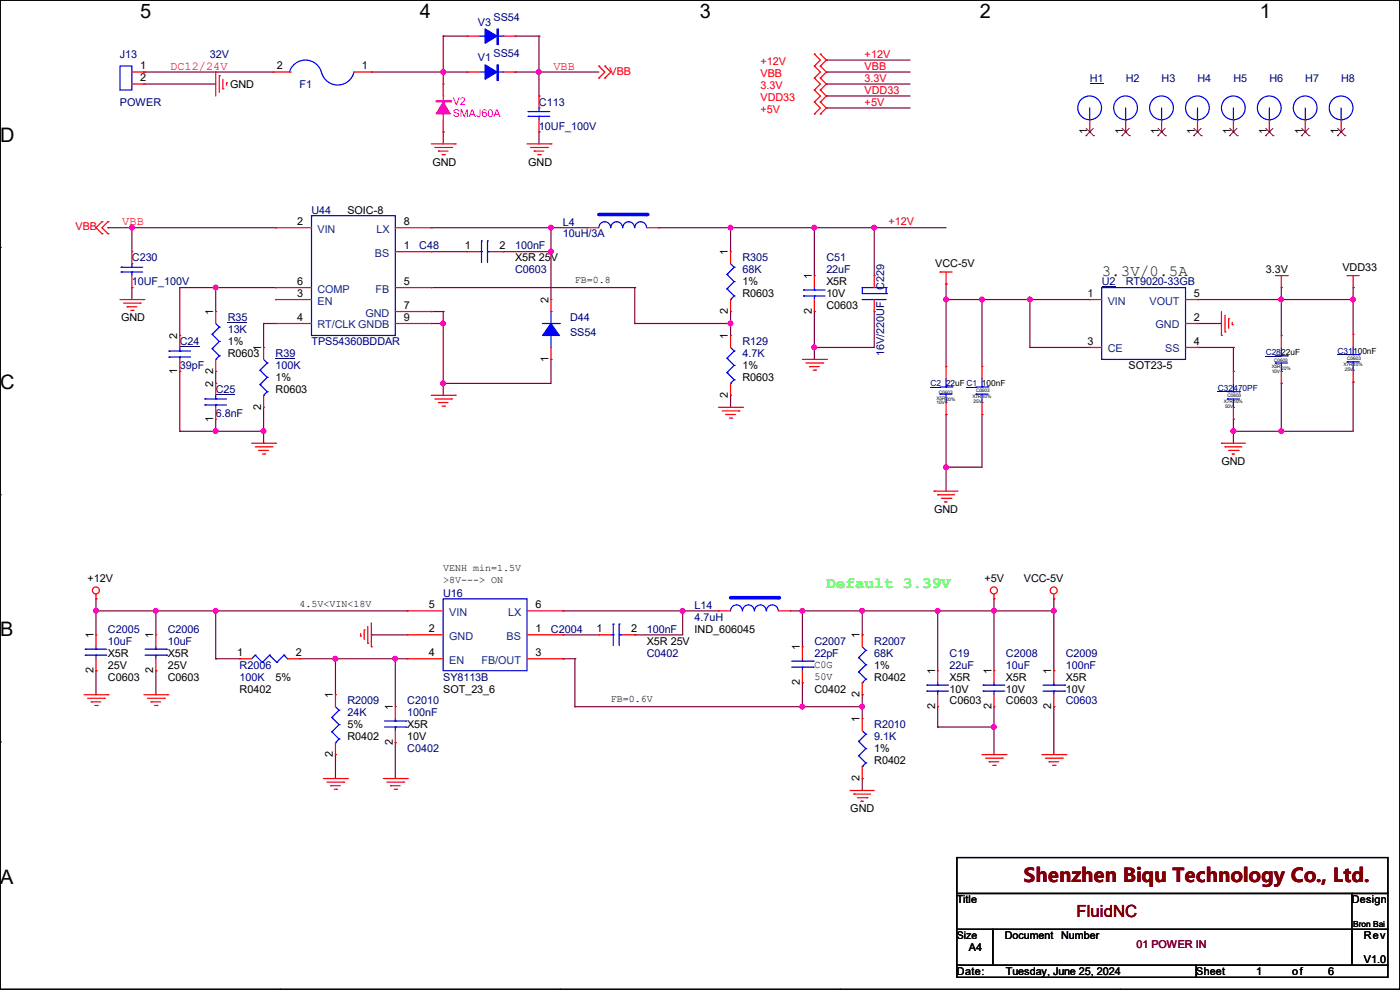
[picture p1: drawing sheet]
<svg xmlns="http://www.w3.org/2000/svg" width="297mm" height="210mm" viewBox="0 0 297 210" stroke-linecap="round" stroke-linejoin="round" font-family="sans-serif">
<g fill="none" stroke="#000" stroke-width=".25">
<path d="M0 0h297v209.8h-297zM59.4 0h.1M118.8 0h.1M178.2 0h.1M237.6 0h.1M0 52.5h.1M297 52.5h.1M0 104.9h.1M297 104.9h.1M0 157.4h.1M297 157.4h.1M59.4 209.8h.1"/>
<path d="M118.8 209.8h.1M178.2 209.8h.1M237.6 209.8h.1"/>
</g>
<path d="M0 104.9h.1" fill="none" stroke="#000" stroke-width=".21"/>
<path d="M94 15.3h.1M94 15.3v2.5M94 15.3h5.1" fill="none" stroke="#800040" stroke-width=".25"/>
<circle cx="94" cy="15.3" r=".49" fill="#f0f"/>
<circle cx="94" cy="15.3" r=".49" fill="none" stroke="#f0f" stroke-width=".25"/>
<path d="M30.5 15.3h.1M30.5 17.8h.1M30.5 15.3h27.5M30.5 17.8h15.3M109.3 15.3h.1M109.3 15.3h17.7M114.3 15.3h.1M114.3 15.3v5.1M114.3 20.4h.1M114.3 28h.1M114.3 28v2.5" fill="none" stroke="#800040" stroke-width=".25"/>
<circle cx="114.3" cy="15.3" r=".49" fill="#f0f"/>
<circle cx="114.3" cy="15.3" r=".49" fill="none" stroke="#f0f" stroke-width=".25"/>
<g fill="none" stroke="#800040" stroke-width=".25">
<path d="M78.8 15.3h.1M78.8 15.3h15.2M94 28h.1M94 28v2.5M200.7 63.5h.1M200.7 63.5h17.8M208.3 63.5h.1M218.5 73.7h.1M218.5 73.7h12.7M254 68.6h.1M254 68.6h5.1M287.1 61h.1"/>
<path d="M287.1 61v2.5M271.8 81.3h.1M271.8 81.3v10.2M287.1 81.1h.1M287.1 81.1v10.4"/>
</g>
<circle cx="200.7" cy="63.5" r=".49" fill="#f0f"/>
<circle cx="200.7" cy="63.5" r=".49" fill="none" stroke="#f0f" stroke-width=".25"/>
<path d="M200.7 60.2h.1M200.7 60.2v3.3M208.3 63.5h.1M208.3 63.5v14.3M200.7 99.1h.1M200.7 87.9h.1M200.7 87.9v11.2M208.3 87.9h.1M208.3 87.9v11.2h-7.6" fill="none" stroke="#800040" stroke-width=".25"/>
<circle cx="208.3" cy="63.5" r=".49" fill="#f0f"/>
<circle cx="208.3" cy="63.5" r=".49" fill="none" stroke="#f0f" stroke-width=".25"/>
<path d="M200.7 63.5h.1M200.7 63.5v14.3M254 63.5h.1M254 63.5h17.8" fill="none" stroke="#800040" stroke-width=".25"/>
<circle cx="271.8" cy="63.5" r=".49" fill="#f0f"/>
<circle cx="271.8" cy="63.5" r=".49" fill="none" stroke="#f0f" stroke-width=".25"/>
<path d="M254 73.7h.1M254 73.7h7.7M261.7 73.7h.1M261.7 73.7v5.1M200.7 99.1h.1M200.7 99.1v5.1" fill="none" stroke="#800040" stroke-width=".25"/>
<circle cx="200.7" cy="99.1" r=".49" fill="#f0f"/>
<circle cx="200.7" cy="99.1" r=".49" fill="none" stroke="#f0f" stroke-width=".25"/>
<path d="M261.7 88.9h.1M261.7 91.5h.1M261.7 88.9v5.1M261.7 91.5h10.1" fill="none" stroke="#800040" stroke-width=".25"/>
<circle cx="261.6" cy="91.5" r=".49" fill="#f0f"/>
<circle cx="261.6" cy="91.5" r=".49" fill="none" stroke="#f0f" stroke-width=".25"/>
<path d="M271.8 91.5h.1M271.8 91.5h15.3" fill="none" stroke="#800040" stroke-width=".25"/>
<circle cx="271.8" cy="91.5" r=".49" fill="#f0f"/>
<circle cx="271.8" cy="91.5" r=".49" fill="none" stroke="#f0f" stroke-width=".25"/>
<path d="M271.8 63.5h.1M271.8 63.5v7.7M287.1 63.5h.1M287.1 63.5v7.4" fill="none" stroke="#800040" stroke-width=".25"/>
<circle cx="287" cy="63.5" r=".49" fill="#f0f"/>
<circle cx="287" cy="63.5" r=".49" fill="none" stroke="#f0f" stroke-width=".25"/>
<path d="M218.5 63.5h.1M218.5 63.5v10.2M218.5 63.5h12.7" fill="none" stroke="#800040" stroke-width=".25"/>
<circle cx="218.5" cy="63.5" r=".49" fill="#f0f"/>
<circle cx="218.5" cy="63.5" r=".49" fill="none" stroke="#f0f" stroke-width=".25"/>
<g fill="none" stroke="#800040" stroke-width=".25">
<path d="M175.3 12.7h.1M175.3 15.3h.1M175.3 17.8h.1M175.3 12.7h17.8M175.3 15.3h17.8M175.3 17.8h17.8M175.3 20.4h.1M175.3 22.9h.1M175.3 20.4h17.8M175.3 22.9h17.8M91.5 48.3h.1M91.5 48.3h25.4"/>
<path d="M139.7 48.3h.1M139.7 48.3h45.8M155 48.3h.1M155 48.3v5.1M172.8 48.3h.1M271.8 61h.1M271.8 63.5h.1M271.8 61v2.5M271.8 63.5h15.3"/>
</g>
<circle cx="155" cy="48.3" r=".49" fill="#f0f"/>
<circle cx="155" cy="48.3" r=".49" fill="none" stroke="#f0f" stroke-width=".25"/>
<path d="M116.9 48.3h.1M116.9 48.3v5.1" fill="none" stroke="#800040" stroke-width=".25"/>
<circle cx="116.9" cy="53.4" r=".49" fill="#f0f"/>
<circle cx="116.9" cy="53.4" r=".49" fill="none" stroke="#f0f" stroke-width=".25"/>
<circle cx="116.9" cy="48.3" r=".49" fill="#f0f"/>
<circle cx="116.9" cy="48.3" r=".49" fill="none" stroke="#f0f" stroke-width=".25"/>
<path d="M116.9 48.3h.1M116.9 48.3h7.6M172.8 48.3h.1M172.8 48.3v10.2" fill="none" stroke="#800040" stroke-width=".25"/>
<circle cx="172.7" cy="48.3" r=".49" fill="#f0f"/>
<circle cx="172.7" cy="48.3" r=".49" fill="none" stroke="#f0f" stroke-width=".25"/>
<g fill="none" stroke="#800040" stroke-width=".25">
<path d="M91.5 53.4h.1M91.5 53.4h7.6M106.7 53.4h.1M106.7 53.4h10.2M91.5 61h.1M91.5 61h43.2M134.7 61h.1M134.7 68.6h.1M134.7 61v7.6M134.7 68.6h20.3M155 66.1h.1M155 68.6h.1"/>
<path d="M155 66.1v5.1M172.8 66.1h.1M172.8 66.1v7.6"/>
</g>
<circle cx="155" cy="68.6" r=".49" fill="#f0f"/>
<circle cx="155" cy="68.6" r=".49" fill="none" stroke="#f0f" stroke-width=".25"/>
<path d="M91.5 68.6h.1M91.5 68.6h2.5M94 68.6h.1M94 68.6v12.7M155 83.9h.1M155 83.9v2.5" fill="none" stroke="#800040" stroke-width=".25"/>
<circle cx="94" cy="68.6" r=".49" fill="#f0f"/>
<circle cx="94" cy="68.6" r=".49" fill="none" stroke="#f0f" stroke-width=".25"/>
<path d="M116.9 53.4h.1M116.9 53.4v10.1M91.5 66.1h.1M91.5 66.1h2.5M94 66.1h.1M94 66.1v2.5M94 81.3h.1M94 81.3v2.6M94 81.3h22.9" fill="none" stroke="#800040" stroke-width=".25"/>
<circle cx="94" cy="81.3" r=".49" fill="#f0f"/>
<circle cx="94" cy="81.3" r=".49" fill="none" stroke="#f0f" stroke-width=".25"/>
<path d="M185.5 48.3h.1M185.5 48.3v10.2M116.9 76.2h.1M116.9 76.2v5.1" fill="none" stroke="#800040" stroke-width=".25"/>
<circle cx="185.4" cy="48.3" r=".49" fill="#f0f"/>
<circle cx="185.4" cy="48.3" r=".49" fill="none" stroke="#f0f" stroke-width=".25"/>
<path d="M185.5 48.3h.1M185.5 48.3h15.2M172.8 73.7h.1M185.5 66.1h.1M185.5 66.1v7.6h-12.7" fill="none" stroke="#800040" stroke-width=".25"/>
<circle cx="172.7" cy="73.7" r=".49" fill="#f0f"/>
<circle cx="172.7" cy="73.7" r=".49" fill="none" stroke="#f0f" stroke-width=".25"/>
<path d="M22.9 48.3h.1M22.9 48.3h5.1M28 48.3h.1M28 48.3v5.1M172.8 73.7h.1M172.8 73.7v2.5" fill="none" stroke="#800040" stroke-width=".25"/>
<circle cx="28" cy="48.3" r=".49" fill="#f0f"/>
<circle cx="28" cy="48.3" r=".49" fill="none" stroke="#f0f" stroke-width=".25"/>
<path d="M28 48.3h30.5M58.5 48.3h.1M28 61h.1M28 61v2.5M198.9 154.2h.1M198.9 149.9v4.3M198.9 154.2h12M210.9 154.2h.1M210.9 154.2v5.9M210.9 160.1h.1" fill="none" stroke="#800040" stroke-width=".25"/>
<circle cx="210.8" cy="154.2" r=".49" fill="#f0f"/>
<circle cx="210.8" cy="154.2" r=".49" fill="none" stroke="#f0f" stroke-width=".25"/>
<path d="M198.9 129.6h.1M198.9 129.6v12.7" fill="none" stroke="#800040" stroke-width=".25"/>
<circle cx="198.9" cy="129.6" r=".49" fill="#f0f"/>
<circle cx="198.9" cy="129.6" r=".49" fill="none" stroke="#f0f" stroke-width=".25"/>
<g fill="none" stroke="#800040" stroke-width=".25">
<path d="M20.4 127h.1M20.4 127v2.6M33.1 129.6h.1M33.1 129.6h12.7M78.8 134.7h.1M78.8 134.7h7.6M83.9 139.7h.1M83.9 139.7v10.2M83.9 139.7h2.5M198.9 129.6h12M210.9 129.6h.1M20.4 142.3h.1"/>
<path d="M20.4 142.3v5.1M33.1 142.3h.1M33.1 142.3v5.1M83.9 157.5h.1M83.9 157.5v7.6"/>
</g>
<circle cx="33" cy="129.6" r=".49" fill="#f0f"/>
<circle cx="33" cy="129.6" r=".49" fill="none" stroke="#f0f" stroke-width=".25"/>
<path d="M20.4 129.6h.1M20.4 129.6h12.7M20.4 129.6v5.1M33.1 129.6h.1M33.1 129.6v5.1" fill="none" stroke="#800040" stroke-width=".25"/>
<circle cx="20.3" cy="129.6" r=".49" fill="#f0f"/>
<circle cx="20.3" cy="129.6" r=".49" fill="none" stroke="#f0f" stroke-width=".25"/>
<path d="M45.8 139.7h.1M45.8 139.7h5M63.5 139.7h20.4M71.2 139.7h.1M71.2 139.7v7.7M71.2 160.1h.1M71.2 160.1v5" fill="none" stroke="#800040" stroke-width=".25"/>
<circle cx="83.8" cy="139.7" r=".49" fill="#f0f"/>
<circle cx="83.8" cy="139.7" r=".49" fill="none" stroke="#f0f" stroke-width=".25"/>
<circle cx="71.1" cy="139.7" r=".49" fill="#f0f"/>
<circle cx="71.1" cy="139.7" r=".49" fill="none" stroke="#f0f" stroke-width=".25"/>
<path d="M45.8 129.6h.1M45.8 129.6v10.1M45.8 129.6h40.6" fill="none" stroke="#800040" stroke-width=".25"/>
<circle cx="45.7" cy="129.6" r=".49" fill="#f0f"/>
<circle cx="45.7" cy="129.6" r=".49" fill="none" stroke="#f0f" stroke-width=".25"/>
<g fill="none" stroke="#800040" stroke-width=".25">
<path d="M119.4 129.6h.1M119.4 134.7h.1M119.4 129.6h25.4M119.4 134.7h7.6M167.7 129.6h2.5M170.2 129.6h.1M210.9 129.6h.1M210.9 129.6h12.7v12.7M210.9 154.2h.1M210.9 149.9v4.3M223.6 149.9h.1M223.6 142.3h.1"/>
<path d="M223.6 149.9v10.2"/>
</g>
<circle cx="223.5" cy="129.6" r=".49" fill="#f0f"/>
<circle cx="223.5" cy="129.6" r=".49" fill="none" stroke="#f0f" stroke-width=".25"/>
<circle cx="210.8" cy="129.6" r=".49" fill="#f0f"/>
<circle cx="210.8" cy="129.6" r=".49" fill="none" stroke="#f0f" stroke-width=".25"/>
<path d="M122 149.9h.1M122 149.9h48.2" fill="none" stroke="#800040" stroke-width=".25"/>
<circle cx="170.2" cy="149.9" r=".49" fill="#f0f"/>
<circle cx="170.2" cy="149.9" r=".49" fill="none" stroke="#f0f" stroke-width=".25"/>
<path d="M170.2 149.9h.1M182.9 147.4h.1M182.9 147.4v2.5h-12.7M182.9 165.1h.1M182.9 165.1v2.6" fill="none" stroke="#800040" stroke-width=".25"/>
<circle cx="182.9" cy="149.9" r=".49" fill="#f0f"/>
<circle cx="182.9" cy="149.9" r=".49" fill="none" stroke="#f0f" stroke-width=".25"/>
<path d="M122 139.7h.1M122 139.7v10.2M134.7 134.7h.1M144.8 129.6h.1M144.8 129.6v5.1h-10.1M144.8 129.6h7.6M210.9 129.6h.1M210.9 129.6v12.7M170.2 144.8h.1M170.2 144.8v5.1M182.9 149.9h.1M182.9 149.9v2.5" fill="none" stroke="#800040" stroke-width=".25"/>
<circle cx="144.8" cy="129.6" r=".49" fill="#f0f"/>
<circle cx="144.8" cy="129.6" r=".49" fill="none" stroke="#f0f" stroke-width=".25"/>
<path d="M119.4 139.7h.1M119.4 139.7h2.6M170.2 129.6h.1M170.2 129.6v7.6M182.9 129.6h16M198.9 129.6h.1" fill="none" stroke="#800040" stroke-width=".25"/>
<circle cx="170.2" cy="129.6" r=".49" fill="#f0f"/>
<circle cx="170.2" cy="129.6" r=".49" fill="none" stroke="#f0f" stroke-width=".25"/>
<path d="M170.2 129.6h.1M170.2 129.6h12.7v5.1M182.9 134.7h.1M223.6 127h.1M223.6 127v2.6" fill="none" stroke="#800040" stroke-width=".25"/>
<circle cx="182.9" cy="129.6" r=".49" fill="#f0f"/>
<circle cx="182.9" cy="129.6" r=".49" fill="none" stroke="#f0f" stroke-width=".25"/>
<g fill="none" stroke="#800040" stroke-width=".25">
<path d="M94 7.7h.1M94 15.3h.1M94 7.7h5.1M94 7.7v7.6M109.3 7.7h.1M109.3 7.7h5M114.3 7.7h.1M114.3 7.7v7.6M38.1 61h.1M38.1 61h20.4M38.1 61v10.2M45.8 61h.1"/>
<path d="M45.8 61v5.1M55.9 68.6h.1M55.9 68.6v5.1M55.9 68.6h2.6M58.5 68.6h.1M58.5 61h.1M55.9 91.5h.1M55.9 86.4v5.1M210.9 127h.1M210.9 127v2.6"/>
</g>
<circle cx="45.7" cy="61" r=".49" fill="#f0f"/>
<circle cx="45.7" cy="61" r=".49" fill="none" stroke="#f0f" stroke-width=".25"/>
<path d="M45.8 78.8v2.5M45.8 81.3h.1M45.8 91.5h.1M45.8 88.9v2.6M45.8 91.5h10.1M55.9 91.5h.1" fill="none" stroke="#800040" stroke-width=".25"/>
<circle cx="55.9" cy="91.5" r=".49" fill="#f0f"/>
<circle cx="55.9" cy="91.5" r=".49" fill="none" stroke="#f0f" stroke-width=".25"/>
<path d="M38.1 91.5h.1M38.1 91.5h7.7M55.9 94h.1M55.9 91.5v2.5" fill="none" stroke="#800040" stroke-width=".25"/>
<circle cx="45.7" cy="91.5" r=".49" fill="#f0f"/>
<circle cx="45.7" cy="91.5" r=".49" fill="none" stroke="#f0f" stroke-width=".25"/>
<path d="M38.1 78.8h.1M38.1 78.8v12.7" fill="none" stroke="#800040" stroke-width=".25"/>
<g fill="none" stroke="#f00" stroke-width=".25">
<path d="M45.8 15.3h.1M45.8 15.3v5.1M46.5 16h.1M46.5 16v3.6M47.3 18.8h.1M47.3 16.8v2M48 17.6h.1M48 17.6v.5M127 14h.1M127 16.6h.1M127 14l1.3 1.3-1.3 1.3M128.3 14h.1"/>
<path d="M128.3 16.6h.1M128.3 14l1.3 1.3-1.3 1.3M172.8 11.5h.1M172.8 14h.1M172.8 16.6h.1M172.8 19.1h.1M172.8 11.5l1.2 1.2-1.2 1.3M172.8 14l1.2 1.3-1.2 1.3M172.8 16.6l1.2 1.2-1.2 1.3M172.8 19.1l1.2 1.3-1.2 1.2M174 14h.1M174 11.5h.1"/>
<path d="M174 16.6h.1M174 19.1h.1M174 11.5l1.3 1.2-1.3 1.3M174 14l1.3 1.3-1.3 1.3M174 16.6l1.3 1.2-1.3 1.3M174 19.1l1.3 1.3-1.3 1.2M91.5 30.5h5.1M92.2 31.3h3.6M93 32h.1M93 32h2M93.8 32.8h.5M94.3 32.8h.1"/>
<path d="M95.8 31.3h.1M96.6 30.5h.1M111.8 30.5h5.1M112.6 31.3h3.5M113.3 32h.1M113.3 32h2.1M114.1 32.8h.5M114.6 32.8h.1M116.1 31.3h.1M116.9 30.5h.1M172.8 21.6h.1M172.8 24.2h.1"/>
<path d="M172.8 21.6l1.2 1.3-1.2 1.3M174 21.6h.1M174 24.2h.1M174 21.6l1.3 1.3-1.3 1.3M21.6 47h.1M21.6 49.6h.1M21.6 47l-1.2 1.3 1.2 1.3M22.9 47h.1M22.9 49.6h.1M22.9 47l-1.3 1.3 1.3 1.3M199.4 57.7h.1M199.4 57.7h2.6"/>
<path d="M200.7 57.7v2.5M270.6 58.5h2.5M271.8 58.5v2.5M273.1 58.5h.1M285.8 58.5h.1M285.8 58.5h2.5M287.1 58.5v2.5M25.4 63.5h5.1M26.2 64.3h3.6M27 65.1h.1M27 65.1h2M27.7 65.8h.5"/>
<path d="M28.2 65.8h.1M29.8 64.3h.1M30.5 63.5h.1M170.2 76.2h5.1M171 77h3.5M171.7 77.8h.1M171.7 77.8h2.1M172.5 78.5h.5M173 78.5h.1M174.5 77h.1M175.3 76.2h.1M200.7 60.2h.1"/>
<path d="M259.1 71.2h.1M259.1 66.1v5.1M259.9 70.4h.1M259.9 66.8v3.6M260.6 67.6h.1M260.6 67.6v2M261.4 68.9h.1M261.4 68.4v.5M271.8 61h.1M287.1 61h.1M287.1 70.9h.1M287.1 70.9v2.5"/>
<path d="M287.1 78.5v2.6M53.4 94h5.1M54.1 94.8h3.6M54.9 95.5h.1M54.9 95.5h2M55.7 96.3h.5M56.2 96.3h.1M57.7 94.8h.1M58.5 94h.1M91.5 83.9h5.1M92.2 84.6h3.6M93 85.4h.1"/>
<path d="M93 85.4h2M93.8 86.1h.5M94.3 86.1h.1M95.8 84.6h.1M96.6 83.9h.1M152.4 86.4h5.1M153.2 87.2h3.6M154 87.9h.1M154 87.9h2M154.7 88.7h.5M155.2 88.7h.1M156.8 87.2h.1"/>
<path d="M157.5 86.4h.1M259.1 94h.1M259.1 94h5.1M259.9 94.8h.1M259.9 94.8h3.5M260.6 95.5h2.1M261.4 96.3h.1M261.4 96.3h.5M262.7 95.5h.1M287.1 81.1h.1M198.2 104.2h.1M198.2 104.2h5"/>
<path d="M198.9 104.9h.1M198.9 104.9h3.6M199.7 105.7h2M200.4 106.5h.1M200.4 106.5h.6M201.7 105.7h.1M20.4 127h.1M20.4 126v1M76.5 134.9h.1M76.5 134.4v.5M77.3 133.6h.1M77.3 133.6v2.1"/>
<path d="M78 136.4h.1M78 132.9v3.5M78.8 137.2h.1M78.8 132.1v5.1M210.9 127h.1M210.9 126v1M223.6 127h.1M223.6 126v1M17.8 147.4h5.1M18.6 148.1h3.5M19.3 148.9h.1M19.3 148.9h2.1"/>
<path d="M20.1 149.6h.5M20.6 149.6h.1M22.1 148.1h.1M22.9 147.4h.1M30.5 147.4h5.1M31.3 148.1h3.5M32 148.9h.1M32 148.9h2.1M32.8 149.6h.5M33.3 149.6h.1M34.8 148.1h.1M35.6 147.4h.1"/>
<path d="M68.6 165.1h5.1M69.4 165.9h3.5M70.1 166.7h.1M70.1 166.7h2.1M70.9 167.4h.5M71.4 167.4h.1M72.9 165.9h.1M73.7 165.1h.1M81.3 165.1h5.1M82.1 165.9h3.5M82.8 166.7h.1M82.8 166.7h2.1"/>
<path d="M83.6 167.4h.5M84.1 167.4h.1M85.6 165.9h.1M86.4 165.1h.1M180.4 167.7h.1M180.4 167.7h5.1M181.1 168.4h.1M181.1 168.4h3.6M181.9 169.2h2M182.7 170h.1M182.7 170h.5M183.9 169.2h.1"/>
<path d="M208.3 160.1h5.1M209.1 160.8h3.5M209.8 161.6h.1M209.8 161.6h2.1M210.6 162.3h.5M211.1 162.3h.1M212.6 160.8h.1M213.4 160.1h.1M221 160.1h5.1M221.8 160.8h3.5M222.5 161.6h.1M222.5 161.6h2.1"/>
<path d="M223.3 162.3h.5M223.8 162.3h.1M225.3 160.8h.1M226.1 160.1h.1"/>
<circle cx="20.3" cy="125.2" r=".74"/>
<circle cx="210.8" cy="125.2" r=".74"/>
<circle cx="223.5" cy="125.2" r=".74"/>
</g>
<path d="M203 181.9h91.4v7.6h-91.4zM203 189.5h91.4v7.6h-91.4zM203 197.1h7.6v7.7h-7.6zM210.6 197.1h76.2v7.7h-76.2zM286.8 197.1h7.6v7.7h-7.6zM286.8 189.5h.1M286.8 189.5v7.6M203 204.8h50.8v2.5h-50.8zM253.8 204.8h40.6v2.5h-40.6z" fill="none" stroke="#000" stroke-width=".25"/>
<path d="M101.6 7.7h5.1M105.5 6.1h.2v3.3h-.2zM105.6 6.1v3.3M106.7 7.7h.1M285.8 76.8h.1M285.8 75.2h2.5M285.8 76.8h2.5M287.1 78.5h.1M287.1 75.2h.1M287.1 73.4v1.8M287.1 76.8v1.7M288.3 75.2h.1" fill="none" stroke="#00f" stroke-width=".25"/>
<path d="M283.7 75.3h3.3" fill="none" stroke="#000080" stroke-width=".21"/>
<path d="M102.9 6.1l2.6 1.6-2.6 1.5z" fill="#00f"/>
<g fill="none" stroke="#00f" stroke-width=".25">
<path d="M102.9 6.1l2.6 1.6-2.6 1.5zM112.1 23.7h.1M112.1 24.7h.1M112.1 23.7h4.5M112.1 24.7h4.5M114.3 22.9h.1M114.3 24.7h.1M114.3 22.9v.8M114.3 24.7v.7M231.2 25.4h.1M231.2 22.9v2.5M246.4 25.4h.1"/>
<path d="M246.4 22.9v2.5M269.3 25.4h.1M269.3 22.9v2.5M284.5 25.4h.1M284.5 22.9v2.5M25.7 56.7h.1M25.7 57.7h.1M25.7 56.7h4.6M25.7 57.7h4.6M28 55.9h.1M28 57.7h.1M28 55.9v.8"/>
<path d="M28 57.7v.8M35.9 74.5h.1M35.9 75.7h.1M35.9 74.5h4.5M35.9 75.7h4.5M38.1 75.7h.1M38.1 74.5h.1M38.1 73.7v.8M38.1 75.7v.5M55.2 78.5h.1M55.2 78.5l1.5 1.6M55.9 76.2l.8 .8"/>
<path d="M56.7 77h.1M56.7 77l-1.5 1.5M115.1 68.6h3.6M116.9 71.2h.1M116.9 66.1h.1M116.9 66.1v2.5M116.9 71.2v2.5M118.7 68.6h.1M182.9 63.5h.1M182.9 61h.1M182.9 61v1.3h5.1M182.9 63.5h5.1"/>
<path d="M182.9 61h5.1M188 62.3h.1M188 61h.1M188 61v1.3M233.7 61h17.8v15.2h-17.8zM43.5 84.6h.1M43.5 85.9h.1M43.5 84.6h4.5M43.5 85.9h4.5M45.8 85.9h.1M45.8 84.6h.1M45.8 83.9v.7"/>
<path d="M45.8 85.9v.5M55.2 81.6h.1M55.2 81.6l1.5 1.5M55.9 83.9h.1M56.7 80.1h.1M56.7 83.1h.1M56.7 80.1l-1.5 1.5M56.7 83.1l-.8 .8M260.4 84.6h.1M260.4 83.1h2.5M260.4 84.6h2.5M261.7 86.4h.1"/>
<path d="M261.7 83.1h.1M261.7 81.3v1.8M261.7 84.6v1.8M262.9 83.1h.1M94 127h17.8v15.3h-17.8zM170.2 139.7v.6M70.4 152.2h.1M70.4 155.2h.1M70.4 152.2l1.5 1.5M70.4 155.2l1.5 1.6M71.2 157.5h.1M71.2 149.9l.7 .8"/>
<path d="M71.9 150.7h.1M71.9 153.7h.1M71.9 156.8h.1M71.9 150.7l-1.5 1.5M71.9 153.7l-1.5 1.5M71.9 156.8l-.7 .7M81.6 154.2h4.5M81.6 153h4.5M83.9 153h.1M83.9 154.2h.1M83.9 152.4v.6M83.9 154.2v.8"/>
<path d="M86.1 154.2h.1M86.1 153h.1M167.9 141.5h4.6M167.9 140.3h4.6M170.2 140.3h.1M170.2 141.5h.1M170.2 141.5v.8M172.5 141.5h.1M172.5 140.3h.1M182.2 157.3h.1M182.2 157.3l1.5 1.5M182.9 155l.8 .7"/>
<path d="M183.7 155.7h.1M183.7 158.8h.1M183.7 155.7l-1.5 1.6M183.7 158.8l-1.5 1.5M182.2 160.3h.1M182.2 160.3l1.5 1.5M182.9 162.6h.1M183.7 161.8h.1M183.7 161.8l-.8 .8"/>
<circle cx="231.2" cy="22.9" r="2.52"/>
<circle cx="246.4" cy="22.9" r="2.52"/>
<circle cx="269.3" cy="22.9" r="2.52"/>
<circle cx="284.5" cy="22.9" r="2.52"/>
</g>
<g fill="none" stroke="#f00" stroke-width=".25">
<path d="M99.1 7.7h.1M99.1 7.7h2.5M106.7 7.7h2.6M109.3 7.7h.1M114.3 28h.1M114.3 20.4h.1M114.3 20.4v2.5M114.3 25.4v2.6M231.2 28h.1M231.2 25.4v2.6M246.4 28h.1M246.4 25.4v2.6"/>
<path d="M269.3 28h.1M269.3 25.4v2.6M284.5 28h.1M284.5 25.4v2.6M28 53.4h.1M28 53.4v2.5M28 58.5v2.5M185.5 58.5h.1M185.5 58.5v2.5M28 61h.1M38.1 78.8h.1M38.1 71.2h.1"/>
<path d="M38.1 71.2v2.5M38.1 76.2v2.6M55.9 73.7h.1M55.9 73.7v2.5M185.5 66.1h.1M185.5 63.5v2.6M231.2 63.5h.1M231.2 73.7h.1M231.2 63.5h2.5M231.2 73.7h2.5M251.5 63.5h2.5M251.5 68.6h2.5"/>
<path d="M251.5 73.7h2.5M254 68.6h.1M254 73.7h.1M254 63.5h.1M261.7 78.8h.1M261.7 78.8v2.5M45.8 88.9h.1M45.8 81.3h.1M45.8 81.3v2.6M45.8 86.4v2.5M55.9 86.4h.1M55.9 83.9v2.5"/>
<path d="M261.7 88.9h.1M261.7 86.4v2.5M86.4 139.7h.1M86.4 134.7h.1M86.4 129.6h.1M86.4 139.7h7.6M86.4 134.7h7.6M86.4 129.6h7.6M111.8 139.7h7.6M111.8 134.7h7.6M111.8 129.6h7.6M119.4 129.6h.1"/>
<path d="M119.4 139.7h.1M119.4 134.7h.1M170.2 137.2h.1M170.2 137.2v2.5M71.2 147.4h.1M71.2 147.4v2.5M71.2 157.5v2.6M83.9 149.9h.1M83.9 157.5h.1M83.9 149.9v2.5M83.9 155v2.5M170.2 144.8h.1"/>
<path d="M170.2 142.3v2.5M182.9 152.4h.1M182.9 152.4v2.6M71.2 160.1h.1M182.9 165.1h.1M182.9 162.6v2.5"/>
</g>
<path d="M231.1 17.7h3M38.1 73.6h4.2M58.4 76.1h4.3M233.7 60.9h2.9M45.7 83.7h4.3M258.3 83.1h3.3" fill="none" stroke="#000080" stroke-width=".21"/>
<g fill="none" stroke="#804000" stroke-width=".21">
<path d="M230.4 28.8h.1M230.4 27.2l1.6 1.6M231.9 27.2l-1.5 1.6M232 28.8h.1M245.6 28.8h.1M245.7 27.2l1.5 1.6M247.2 27.2l-1.6 1.6M247.2 28.8h.1M268.5 28.8h.1M268.5 27.2l1.6 1.6M270 27.2l-1.5 1.6M270.1 28.8h.1"/>
<path d="M283.7 28.8h.1M283.8 27.2l1.5 1.6M285.3 27.2l-1.6 1.6M285.3 28.8h.1"/>
</g>
<path d="M116.9 68.6l1.8 2.6h-3.6z" fill-rule="evenodd" fill="#00f"/>
<g fill="none" stroke="#00f" stroke-width=".25">
<path d="M101.6 15.3h5.1M105.5 13.8h.2v3.3h-.2zM105.6 13.8v3.3M106.7 15.3h.1M116.9 68.6l1.8 2.6h-3.6zM208.6 146.6h.1M208.6 145.3h.1M208.6 146.6h4.5M208.6 145.3h4.5M210.9 145.3h.1M210.9 146.6h.1M210.9 144.8v.5"/>
<path d="M210.9 146.6v.8"/>
</g>
<path d="M116.9 76.2h.1M116.9 63.5h.1M116.9 63.5v2.6M116.9 73.7v2.5M210.9 142.3h.1M210.9 149.9h.1M210.9 142.3v2.5M210.9 147.4v2.5" fill="none" stroke="#f00" stroke-width=".25"/>
<path d="M102.9 13.8l2.6 1.5-2.6 1.5z" fill="#00f"/>
<g fill="none" stroke="#00f" stroke-width=".25">
<path d="M102.9 13.8l2.6 1.5-2.6 1.5zM66.1 45.8h17.8v25.4h-17.8zM127 48.3a1.25 1.25 0 0 1 1.3-1.3 1.25 1.25 0 0 1 1.2 1.3 1.27 1.27 0 0 1 1.3-1.3 1.27 1.27 0 0 1 1.3 1.3M132.1 48.3a1.25 1.25 0 0 1 1.3-1.3 1.25 1.25 0 0 1 1.2 1.3M134.7 48.3a1.25 1.25 0 0 1 1.2-1.3 1.25 1.25 0 0 1 1.3 1.3M18.1 139h.1M18.1 137.7h.1M18.1 139h4.5M18.1 137.7h4.5M20.4 137.7h.1M20.4 139h.1M20.4 137.2v.5"/>
<path d="M20.4 139v.7"/>
</g>
<g fill="none" stroke="#f00" stroke-width=".25">
<path d="M99.1 15.3h.1M99.1 15.3h2.5M106.7 15.3h2.6M109.3 15.3h.1M58.5 48.3h.1M58.5 48.3h7.6M83.9 53.4h7.6M83.9 48.3h7.6M91.5 53.4h.1M91.5 48.3h.1M58.5 61h.1M58.5 68.6h.1"/>
<path d="M58.5 63.5h.1M58.5 61h7.6M58.5 68.6h7.6M58.5 63.5h7.6M83.9 61h7.6M83.9 66.1h7.6M83.9 68.6h7.6M91.5 61h.1M91.5 66.1h.1M91.5 68.6h.1M20.4 134.7h.1M20.4 134.7v2.5"/>
<path d="M20.4 139.7v2.6M20.4 142.3h.1"/>
</g>
<path d="M127 45.5h10.2" fill="none" stroke="#00f" stroke-width=".76"/>
<circle cx="137.2" cy="45.5" r=".38" fill="#00f"/>
<g fill="none" stroke="#f00" stroke-width=".25">
<path d="M28 15.3h2.5M28 17.8h2.5M30.5 15.3h.1M30.5 17.8h.1M238.8 28h.1M238.8 25.4v2.6M254 28h.1M254 25.4v2.6M261.7 28h.1M261.7 25.4v2.6M276.9 28h.1M276.9 25.4v2.6"/>
<path d="M99.1 53.4h.1M99.1 53.4h2.5M104.2 53.4h2.5M106.7 53.4h.1M124.5 48.3h.1M124.5 48.3h2.5M137.2 48.3h2.5M139.7 48.3h.1M155 53.4h.1M155 53.4v2.5M172.8 58.5h.1M172.8 58.5v2.5"/>
<path d="M45.8 66.1h.1M45.8 78.8h.1M45.8 66.1v2.5M45.8 76.2v2.6M155 66.1h.1M155 63.5v2.6M172.8 66.1h.1M172.8 63.5v2.6M200.7 77.8h.1M200.7 77.8v2.5M208.3 77.8h.1M208.3 77.8v2.5"/>
<path d="M271.8 71.2h.1M271.8 71.2v2.5M271.8 78.8v2.5M200.7 87.9h.1M200.7 85.4v2.5M208.3 87.9h.1M208.3 85.4v2.5M271.8 81.3h.1M50.8 139.7h.1M50.8 139.7h2.6M61 139.7h2.5M63.5 139.7h.1"/>
<path d="M182.9 134.7h.1M182.9 134.7v2.5M182.9 147.4h.1M182.9 144.8v2.6M198.9 142.3h.1M198.9 149.9h.1M198.9 142.3v2.5M198.9 147.4v2.5M223.6 142.3h.1M223.6 149.9h.1M223.6 142.3v2.5M223.6 147.4v2.5"/>
</g>
<g fill="none" stroke="#00f" stroke-width=".25">
<path d="M25.4 14h2.6v5.1h-2.6zM238.8 25.4h.1M238.8 22.9v2.5M254 25.4h.1M254 22.9v2.5M261.7 25.4h.1M261.7 22.9v2.5M276.9 25.4h.1M276.9 22.9v2.5M101.6 53.4h.6M102.2 53.4h.1M102.2 51.1h.1"/>
<path d="M102.2 51.1v4.6M103.4 51.1h.1M103.4 53.4h.1M103.4 53.4h.8M103.4 51.1v4.6M154.2 58.2h.1M154.2 58.2l1.5 1.5M155 55.9l.7 .8M155.7 56.7h.1M155.7 59.7h.1M155.7 56.7l-1.5 1.5M155.7 59.7l-1.5 1.6"/>
<path d="M45 70.9h.1M45 74h.1M45 70.9l1.5 1.5M45 74l1.5 1.5M45.8 76.2h.1M45.8 68.6l.7 .8M46.5 69.4h.1M46.5 72.4h.1M46.5 75.5h.1M46.5 69.4l-1.5 1.5M46.5 72.4l-1.5 1.6M46.5 75.5l-.7 .7"/>
<path d="M154.2 61.3h.1M154.2 61.3l1.5 1.5M155 63.5h.1M155.7 62.8h.1M155.7 62.8l-.7 .7M170.5 62.8h.1M170.5 61.5h.1M170.5 62.8h4.5M170.5 61.5h4.5M172.8 61.5h.1M172.8 62.8h.1M172.8 61v.5"/>
<path d="M172.8 62.8v.7M270.6 77h.1M270.6 75.5h2.5M270.6 77h2.5M271.8 78.8h.1M271.8 75.5h.1M271.8 73.7v1.8M271.8 77v1.8M273.1 75.5h.1M199.4 83.6h.1M199.4 82.1h2.6M199.4 83.6h2.6"/>
<path d="M200.7 85.4h.1M200.7 82.1h.1M200.7 80.3v1.8M200.7 83.6v1.8M202 82.1h.1M207.1 83.6h.1M207.1 82.1h2.5M207.1 83.6h2.5M208.3 85.4h.1M208.3 82.1h.1M208.3 80.3v1.8M208.3 83.6v1.8"/>
<path d="M209.6 82.1h.1M54.1 139h.1M54.1 139l-.7 .7M54.1 139l1.6 1.5M57.2 139h.1M57.2 139l-1.5 1.5M57.2 139l1.5 1.5M60.2 139h.1M60.2 139l-1.5 1.5M60.2 139l.8 .7M61 139.7h.1M155 129.6a1.25 1.25 0 0 1 1.2-1.3 1.25 1.25 0 0 1 1.3 1.3"/>
<path d="M157.5 129.6a1.25 1.25 0 0 1 1.3-1.3 1.25 1.25 0 0 1 1.2 1.3M160.1 129.6a1.25 1.25 0 0 1 1.2-1.3 1.25 1.25 0 0 1 1.3 1.3M162.6 129.6a1.25 1.25 0 0 1 1.3-1.3 1.25 1.25 0 0 1 1.2 1.3M182.2 139.5h.1M182.2 139.5l1.5 1.5M182.9 137.2l.8 .8M183.7 138h.1M183.7 138l-1.5 1.5M55.7 140.5h.1M58.7 140.5h.1M182.2 142.5h.1M182.2 142.5l1.5 1.6"/>
<path d="M182.9 144.8h.1M183.7 141h.1M183.7 144.1h.1M183.7 141l-1.5 1.5M183.7 144.1l-.8 .7M196.6 146.6h.1M196.6 145.3h.1M196.6 146.6h4.6M196.6 145.3h4.6M198.9 145.3h.1M198.9 146.6h.1M198.9 144.8v.5"/>
<path d="M198.9 146.6v.8M221.3 146.6h4.5M221.3 145.3h4.5M223.6 145.3h.1M223.6 146.6h.1M223.6 144.8v.5M223.6 146.6v.8M225.8 146.6h.1M225.8 145.3h.1"/>
<circle cx="238.8" cy="22.9" r="2.52"/>
<circle cx="254" cy="22.9" r="2.52"/>
<circle cx="261.6" cy="22.9" r="2.52"/>
<circle cx="276.9" cy="22.9" r="2.52"/>
</g>
<g fill="none" stroke="#804000" stroke-width=".21">
<path d="M238 28.8h.1M238 27.2l1.6 1.6M239.6 27.2l-1.6 1.6M239.6 28.8h.1M253.2 28.8h.1M253.3 27.2l1.5 1.6M254.8 27.2l-1.6 1.6M254.8 28.8h.1M260.9 28.8h.1M260.9 27.2l1.6 1.6M262.4 27.2l-1.5 1.6M262.5 28.8h.1"/>
<path d="M276.1 28.8h.1M276.1 27.2l1.6 1.6M277.7 27.2l-1.6 1.6M277.7 28.8h.1"/>
</g>
<path d="M48.3 68.5h4.2M268.5 75.5h3.2M197.4 82.1h2.2M205 82.1h2.3" fill="none" stroke="#000080" stroke-width=".21"/>
<path d="M155 126.8h10.1" fill="none" stroke="#00f" stroke-width=".76"/>
<circle cx="165.1" cy="126.8" r=".38" fill="#00f"/>
<g fill="none" stroke="#f00" stroke-width=".25">
<path d="M58 15.3h.1M58 15.3h3.8M75 15.3h3.8M78.8 15.3h.1M155 71.2h.1M155 71.2v2.5M155 83.9h.1M155 81.3v2.6M127 134.7h.1M127 134.7h2.6M132.1 134.7h2.6M134.7 134.7h.1"/>
<path d="M152.4 129.6h.1M152.4 129.6h2.6M165.1 129.6h2.6M167.7 129.6h.1"/>
</g>
<g fill="none" stroke="#00f" stroke-width=".25">
<path d="M75.1 15.3a3.6 3.6 0 0 1-3.7 2.7 3.6 3.6 0 0 1-3.4-3.1 3.5 3.5 0 0 0-3.4-2.2 3.5 3.5 0 0 0-3.2 2.6M154.2 76h.1M154.2 79h.1M154.2 76l1.5 1.5M154.2 79l1.5 1.6M155 73.7l.7 .8M155.7 74.5h.1M155.7 77.5h.1M155.7 74.5l-1.5 1.5M155.7 77.5l-1.5 1.5M155 81.3h.1M155.7 80.6h.1"/>
<path d="M155.7 80.6l-.7 .7M129.6 134.7h.5M130.1 134.7h.1M130.1 132.4h.1M130.1 132.4v4.5M131.4 132.4h.1M131.4 134.7h.1M131.4 134.7h.7M131.4 132.4v4.5"/>
</g>
<path d="M92.5 21.4h3.3v.2h-3.3zM92.5 21.5h3.3M94 20.4h.1M94 20.4v5" fill="none" stroke="#f0f" stroke-width=".25"/>
<path d="M94 21.6l1.5 2.6h-3z" fill="#f0f"/>
<path d="M94 21.6l1.5 2.6h-3z" fill="none" stroke="#f0f" stroke-width=".25"/>
<path d="M94 17.8h.1M94 17.8v2.6M94 28h.1M94 25.4v2.6M33.1 134.7h.1M33.1 134.7v2.5M33.1 139.7v2.6M33.1 142.3h.1" fill="none" stroke="#f00" stroke-width=".25"/>
<path d="M30.8 139h4.5M30.8 137.7h4.5M33.1 137.7h.1M33.1 139h.1M33.1 137.2v.5M33.1 139v.7M35.3 139h.1M35.3 137.7h.1" fill="none" stroke="#00f" stroke-width=".25"/>
<circle cx="94" cy="15.3" r=".49" fill="#f0f"/>
<circle cx="94" cy="15.3" r=".49" fill="none" stroke="#f0f" stroke-width=".25"/>
<circle cx="114.3" cy="15.3" r=".49" fill="#f0f"/>
<circle cx="114.3" cy="15.3" r=".49" fill="none" stroke="#f0f" stroke-width=".25"/>
<circle cx="200.7" cy="63.5" r=".49" fill="#f0f"/>
<circle cx="200.7" cy="63.5" r=".49" fill="none" stroke="#f0f" stroke-width=".25"/>
<circle cx="208.3" cy="63.5" r=".49" fill="#f0f"/>
<circle cx="208.3" cy="63.5" r=".49" fill="none" stroke="#f0f" stroke-width=".25"/>
<circle cx="271.8" cy="63.5" r=".49" fill="#f0f"/>
<circle cx="271.8" cy="63.5" r=".49" fill="none" stroke="#f0f" stroke-width=".25"/>
<circle cx="200.7" cy="99.1" r=".49" fill="#f0f"/>
<circle cx="200.7" cy="99.1" r=".49" fill="none" stroke="#f0f" stroke-width=".25"/>
<circle cx="261.6" cy="91.5" r=".49" fill="#f0f"/>
<circle cx="261.6" cy="91.5" r=".49" fill="none" stroke="#f0f" stroke-width=".25"/>
<circle cx="271.8" cy="91.5" r=".49" fill="#f0f"/>
<circle cx="271.8" cy="91.5" r=".49" fill="none" stroke="#f0f" stroke-width=".25"/>
<circle cx="287" cy="63.5" r=".49" fill="#f0f"/>
<circle cx="287" cy="63.5" r=".49" fill="none" stroke="#f0f" stroke-width=".25"/>
<circle cx="218.5" cy="63.5" r=".49" fill="#f0f"/>
<circle cx="218.5" cy="63.5" r=".49" fill="none" stroke="#f0f" stroke-width=".25"/>
<circle cx="155" cy="48.3" r=".49" fill="#f0f"/>
<circle cx="155" cy="48.3" r=".49" fill="none" stroke="#f0f" stroke-width=".25"/>
<circle cx="116.9" cy="53.4" r=".49" fill="#f0f"/>
<circle cx="116.9" cy="53.4" r=".49" fill="none" stroke="#f0f" stroke-width=".25"/>
<circle cx="116.9" cy="48.3" r=".49" fill="#f0f"/>
<circle cx="116.9" cy="48.3" r=".49" fill="none" stroke="#f0f" stroke-width=".25"/>
<circle cx="172.7" cy="48.3" r=".49" fill="#f0f"/>
<circle cx="172.7" cy="48.3" r=".49" fill="none" stroke="#f0f" stroke-width=".25"/>
<circle cx="155" cy="68.6" r=".49" fill="#f0f"/>
<circle cx="155" cy="68.6" r=".49" fill="none" stroke="#f0f" stroke-width=".25"/>
<circle cx="94" cy="68.6" r=".49" fill="#f0f"/>
<circle cx="94" cy="68.6" r=".49" fill="none" stroke="#f0f" stroke-width=".25"/>
<circle cx="94" cy="81.3" r=".49" fill="#f0f"/>
<circle cx="94" cy="81.3" r=".49" fill="none" stroke="#f0f" stroke-width=".25"/>
<circle cx="185.4" cy="48.3" r=".49" fill="#f0f"/>
<circle cx="185.4" cy="48.3" r=".49" fill="none" stroke="#f0f" stroke-width=".25"/>
<circle cx="172.7" cy="73.7" r=".49" fill="#f0f"/>
<circle cx="172.7" cy="73.7" r=".49" fill="none" stroke="#f0f" stroke-width=".25"/>
<circle cx="28" cy="48.3" r=".49" fill="#f0f"/>
<circle cx="28" cy="48.3" r=".49" fill="none" stroke="#f0f" stroke-width=".25"/>
<circle cx="210.8" cy="154.2" r=".49" fill="#f0f"/>
<circle cx="210.8" cy="154.2" r=".49" fill="none" stroke="#f0f" stroke-width=".25"/>
<circle cx="198.9" cy="129.6" r=".49" fill="#f0f"/>
<circle cx="198.9" cy="129.6" r=".49" fill="none" stroke="#f0f" stroke-width=".25"/>
<circle cx="33" cy="129.6" r=".49" fill="#f0f"/>
<circle cx="33" cy="129.6" r=".49" fill="none" stroke="#f0f" stroke-width=".25"/>
<circle cx="20.3" cy="129.6" r=".49" fill="#f0f"/>
<circle cx="20.3" cy="129.6" r=".49" fill="none" stroke="#f0f" stroke-width=".25"/>
<circle cx="83.8" cy="139.7" r=".49" fill="#f0f"/>
<circle cx="83.8" cy="139.7" r=".49" fill="none" stroke="#f0f" stroke-width=".25"/>
<circle cx="71.1" cy="139.7" r=".49" fill="#f0f"/>
<circle cx="71.1" cy="139.7" r=".49" fill="none" stroke="#f0f" stroke-width=".25"/>
<circle cx="45.7" cy="129.6" r=".49" fill="#f0f"/>
<circle cx="45.7" cy="129.6" r=".49" fill="none" stroke="#f0f" stroke-width=".25"/>
<circle cx="223.5" cy="129.6" r=".49" fill="#f0f"/>
<circle cx="223.5" cy="129.6" r=".49" fill="none" stroke="#f0f" stroke-width=".25"/>
<circle cx="210.8" cy="129.6" r=".49" fill="#f0f"/>
<circle cx="210.8" cy="129.6" r=".49" fill="none" stroke="#f0f" stroke-width=".25"/>
<circle cx="170.2" cy="149.9" r=".49" fill="#f0f"/>
<circle cx="170.2" cy="149.9" r=".49" fill="none" stroke="#f0f" stroke-width=".25"/>
<circle cx="182.9" cy="149.9" r=".49" fill="#f0f"/>
<circle cx="182.9" cy="149.9" r=".49" fill="none" stroke="#f0f" stroke-width=".25"/>
<circle cx="144.8" cy="129.6" r=".49" fill="#f0f"/>
<circle cx="144.8" cy="129.6" r=".49" fill="none" stroke="#f0f" stroke-width=".25"/>
<circle cx="170.2" cy="129.6" r=".49" fill="#f0f"/>
<circle cx="170.2" cy="129.6" r=".49" fill="none" stroke="#f0f" stroke-width=".25"/>
<circle cx="182.9" cy="129.6" r=".49" fill="#f0f"/>
<circle cx="182.9" cy="129.6" r=".49" fill="none" stroke="#f0f" stroke-width=".25"/>
<circle cx="45.7" cy="61" r=".49" fill="#f0f"/>
<circle cx="45.7" cy="61" r=".49" fill="none" stroke="#f0f" stroke-width=".25"/>
<circle cx="55.9" cy="91.5" r=".49" fill="#f0f"/>
<circle cx="55.9" cy="91.5" r=".49" fill="none" stroke="#f0f" stroke-width=".25"/>
<circle cx="45.7" cy="91.5" r=".49" fill="#f0f"/>
<circle cx="45.7" cy="91.5" r=".49" fill="none" stroke="#f0f" stroke-width=".25"/>
<g font-size="4.2">
<text x="29.7" y="3.9">5</text>
<text x="89.1" y="3.9">4</text>
<text x="148.5" y="3.9">3</text>
<text x="207.9" y="3.9">2</text>
<text x="267.3" y="3.9">1</text>
<text x="0" y="30.1">D</text>
<text x="0" y="82.5">C</text>
<text x="0" y="135">B</text>
<text x="0" y="187.4">A</text>
<text x="297" y="187.4">A</text>
</g>
<text font-size="4.1" fill="#800000" x="217.2" y="187">Shenzhen Biqu Technology Co., Ltd.</text>
<text font-size="3.6" fill="#800000" x="228.4" y="194.5">FluidNC</text>
<text font-size="3.4" fill="#0f0" x="175.3" y="124.8">Default 3.39V</text>
<text font-size="3.3" fill="#004000" x="233.7" y="58.5">3.3V/0.5A</text>
<g font-size="2.5" fill="#f00">
<text x="36.1" y="14.8">DC12/24V</text>
<text x="117.4" y="14.8">VBB</text>
<text x="26" y="47.8">VBB</text>
</g>
<g font-size="2.3" fill="#000080">
<text x="101.4" y="5.4">V3</text>
<text x="104.7" y="4.4">SS54</text>
<text x="25.4" y="12.3">J13</text>
<text x="44.5" y="12.3">32V</text>
<text x="101.4" y="13">V1</text>
<text x="104.7" y="12">SS54</text>
<text x="231.2" y="17.4">H1</text>
<text x="238.8" y="17.4">H2</text>
<text x="246.4" y="17.4">H3</text>
<text x="254" y="17.4">H4</text>
<text x="261.7" y="17.4">H5</text>
<text x="269.3" y="17.4">H6</text>
<text x="276.9" y="17.4">H7</text>
<text x="284.5" y="17.4">H8</text>
<text x="25.4" y="22.4">POWER</text>
<text x="63.5" y="18.6">F1</text>
<text x="114.3" y="22.4">C113</text>
<text x="114.3" y="27.5">10UF_100V</text>
<text x="66.1" y="45.3">U44</text>
<text x="119.4" y="47.8">L4</text>
<text x="88.9" y="52.9">C48</text>
<text x="109.3" y="52.9">100nF</text>
<text x="119.4" y="50.4">10uH/3A</text>
<text x="28" y="55.5">C230</text>
<text x="109.3" y="58">C0603</text>
<text x="157.5" y="55.5">R305</text>
<text x="157.5" y="58">68K</text>
<text x="175.3" y="55.5">C51</text>
<text x="175.3" y="58">22uF</text>
<text x="28" y="60.5">10UF_100V</text>
<text x="187.6" y="61.5" transform="rotate(-90 187.6 61.5)">C229</text>
<text x="233.7" y="60.5">U2</text>
<text x="238.8" y="60.5">RT9020-33GB</text>
<text x="48.3" y="68.2">R35</text>
<text x="48.3" y="70.7">13K</text>
<text x="120.9" y="68.2">D44</text>
<text x="120.9" y="71.2">SS54</text>
<text x="38.1" y="73.2">C24</text>
<text x="58.5" y="75.8">R39</text>
<text x="66.1" y="73.2">TPS54360BDDAR</text>
<text x="157.5" y="73.2">R129</text>
<text x="157.5" y="75.8">4.7K</text>
<text x="187.6" y="75.5" transform="rotate(-90 187.6 75.5)">16V/220UF</text>
<text x="38.1" y="78.3">39pF</text>
<text x="45.8" y="83.4">C25</text>
<text x="58.5" y="78.3">100K</text>
<text x="45.8" y="88.5">6.8nF</text>
<text x="94" y="126.6">U16</text>
<text x="147.4" y="129.1">L14</text>
<text x="147.4" y="131.7">4.7uH</text>
<text x="22.9" y="134.2">C2005</text>
<text x="22.9" y="136.7">10uF</text>
<text x="35.6" y="134.2">C2006</text>
<text x="35.6" y="136.7">10uF</text>
<text x="116.9" y="134.2">C2004</text>
<text x="137.2" y="134.2">100nF</text>
<text x="172.8" y="136.7">C2007</text>
<text x="185.5" y="136.7">R2007</text>
<text x="50.8" y="141.8">R2006</text>
<text x="137.2" y="139.3">C0402</text>
<text x="172.8" y="139.3">22pF</text>
<text x="185.5" y="139.3">68K</text>
<text x="201.5" y="139.3">C19</text>
<text x="201.5" y="141.8">22uF</text>
<text x="213.4" y="139.3">C2008</text>
<text x="213.4" y="141.8">10uF</text>
<text x="226.1" y="139.3">C2009</text>
<text x="226.1" y="141.8">100nF</text>
<text x="50.8" y="144.4">100K</text>
<text x="73.7" y="149.4">R2009</text>
<text x="86.4" y="149.4">C2010</text>
<text x="94" y="144.4">SY8113B</text>
<text x="226.1" y="149.4">C0603</text>
<text x="73.7" y="152">24K</text>
<text x="86.4" y="152">100nF</text>
<text x="185.5" y="154.5">R2010</text>
<text x="86.4" y="159.6">C0402</text>
<text x="185.5" y="157.1">9.1K</text>
</g>
<g font-size="2.3">
<text x="29.8" y="14.7">1</text>
<text x="29.8" y="17.3">2</text>
<text x="58.7" y="14.7">2</text>
<text x="76.8" y="14.7">1</text>
<text x="48.8" y="18.6">GND</text>
<text x="230.6" y="28.5" transform="rotate(-90 230.6 28.5)">1</text>
<text x="238.3" y="28.5" transform="rotate(-90 238.3 28.5)">1</text>
<text x="245.9" y="28.5" transform="rotate(-90 245.9 28.5)">1</text>
<text x="253.5" y="28.5" transform="rotate(-90 253.5 28.5)">1</text>
<text x="261.1" y="28.5" transform="rotate(-90 261.1 28.5)">1</text>
<text x="268.7" y="28.5" transform="rotate(-90 268.7 28.5)">1</text>
<text x="276.4" y="28.5" transform="rotate(-90 276.4 28.5)">1</text>
<text x="284" y="28.5" transform="rotate(-90 284 28.5)">1</text>
<text x="91.7" y="35.1">GND</text>
<text x="112.1" y="35.1">GND</text>
<text x="63" y="47.8">2</text>
<text x="73.7" y="45.3">SOIC-8</text>
<text x="85.6" y="47.8">8</text>
<text x="85.6" y="52.8">1</text>
<text x="98.6" y="52.8">1</text>
<text x="106" y="52.8">2</text>
<text x="109.3" y="55.5">X5R 25</text>
<text x="116.9" y="55.5">V</text>
<text x="154.4" y="54.1" transform="rotate(-90 154.4 54.1)">1</text>
<text x="172.2" y="59.2" transform="rotate(-90 172.2 59.2)">1</text>
<text x="198.4" y="56.7">VCC-5V</text>
<text x="268.5" y="58">3.3V</text>
<text x="284.8" y="57.5">VDD33</text>
<text x="63" y="60.5">6</text>
<text x="63" y="63">3</text>
<text x="85.6" y="60.5">5</text>
<text x="85.6" y="65.5">7</text>
<text x="116.3" y="64.3" transform="rotate(-90 116.3 64.3)">2</text>
<text x="157.5" y="63.1">R0603</text>
<text x="157.5" y="60.5">1%</text>
<text x="175.3" y="65.6">C0603</text>
<text x="175.3" y="60.5">X5R</text>
<text x="175.3" y="63.1">10V</text>
<text x="230.7" y="63">1</text>
<text x="253.3" y="63">5</text>
<text x="25.7" y="68.2">GND</text>
<text x="37.6" y="71.9" transform="rotate(-90 37.6 71.9)">2</text>
<text x="45.2" y="66.8" transform="rotate(-90 45.2 66.8)">1</text>
<text x="63" y="68.1">4</text>
<text x="85.6" y="68.1">9</text>
<text x="154.4" y="71.9" transform="rotate(-90 154.4 71.9)">1</text>
<text x="154.4" y="66.6" transform="rotate(-90 154.4 66.6)">2</text>
<text x="172.2" y="66.6" transform="rotate(-90 172.2 66.6)">2</text>
<text x="253.3" y="68.1">2</text>
<text x="48.3" y="75.8">R0603</text>
<text x="48.3" y="73.2">1%</text>
<text x="55.4" y="74.5" transform="rotate(-90 55.4 74.5)">1</text>
<text x="116.3" y="76.8" transform="rotate(-90 116.3 76.8)">1</text>
<text x="230.7" y="73.2">3</text>
<text x="253.3" y="73.2">4</text>
<text x="37.6" y="79.3" transform="rotate(-90 37.6 79.3)">1</text>
<text x="45.2" y="82.1" transform="rotate(-90 45.2 82.1)">2</text>
<text x="45.2" y="79.3" transform="rotate(-90 45.2 79.3)">2</text>
<text x="58.5" y="83.4">R0603</text>
<text x="58.5" y="80.9">1%</text>
<text x="157.5" y="80.9">R0603</text>
<text x="157.5" y="78.3">1%</text>
<text x="239.4" y="78.3">SOT23-5</text>
<text x="45.2" y="89.5" transform="rotate(-90 45.2 89.5)">1</text>
<text x="55.4" y="86.9" transform="rotate(-90 55.4 86.9)">2</text>
<text x="154.4" y="84.4" transform="rotate(-90 154.4 84.4)">2</text>
<text x="259.1" y="98.6">GND</text>
<text x="198.2" y="108.8">GND</text>
<text x="18.6" y="123.5">+12V</text>
<text x="208.8" y="123.5">+5V</text>
<text x="217.2" y="123.5">VCC-5V</text>
<text x="91" y="129">5</text>
<text x="113.6" y="129">6</text>
<text x="19.8" y="135.4" transform="rotate(-90 19.8 135.4)">1</text>
<text x="32.5" y="135.4" transform="rotate(-90 32.5 135.4)">1</text>
<text x="91" y="134.1">2</text>
<text x="113.6" y="134.1">1</text>
<text x="126.5" y="134.1">1</text>
<text x="133.9" y="134.1">2</text>
<text x="137.2" y="136.7">X5R 25V</text>
<text x="147.4" y="134.2">IND_606045</text>
<text x="169.7" y="138" transform="rotate(-90 169.7 138)">1</text>
<text x="182.4" y="135.4" transform="rotate(-90 182.4 135.4)">1</text>
<text x="19.8" y="142.8" transform="rotate(-90 19.8 142.8)">2</text>
<text x="22.9" y="139.3">X5R</text>
<text x="22.9" y="141.8">25V</text>
<text x="32.5" y="142.8" transform="rotate(-90 32.5 142.8)">2</text>
<text x="35.6" y="139.3">X5R</text>
<text x="35.6" y="141.8">25V</text>
<text x="50.3" y="139.2">1</text>
<text x="62.8" y="139.2">2</text>
<text x="91" y="139.2">4</text>
<text x="113.6" y="139.2">3</text>
<text x="172.8" y="141.6">C0G</text>
<text x="185.5" y="141.8">1%</text>
<text x="198.4" y="143" transform="rotate(-90 198.4 143)">1</text>
<text x="210.3" y="143" transform="rotate(-90 210.3 143)">1</text>
<text x="223" y="143" transform="rotate(-90 223 143)">1</text>
<text x="22.9" y="144.4">C0603</text>
<text x="35.6" y="144.4">C0603</text>
<text x="50.8" y="146.9">R0402</text>
<text x="58.5" y="144.4">5%</text>
<text x="70.6" y="148.1" transform="rotate(-90 70.6 148.1)">1</text>
<text x="94" y="146.9">SOT_23_6</text>
<text x="169.7" y="145.3" transform="rotate(-90 169.7 145.3)">2</text>
<text x="172.8" y="146.9">C0402</text>
<text x="172.8" y="144.1">50V</text>
<text x="182.4" y="147.9" transform="rotate(-90 182.4 147.9)">2</text>
<text x="185.5" y="144.4">R0402</text>
<text x="201.5" y="149.4">C0603</text>
<text x="201.5" y="144.4">X5R</text>
<text x="201.5" y="146.9">10V</text>
<text x="213.4" y="149.4">C0603</text>
<text x="213.4" y="144.4">X5R</text>
<text x="213.4" y="146.9">10V</text>
<text x="226.1" y="144.4">X5R</text>
<text x="226.1" y="146.9">10V</text>
<text x="73.7" y="154.5">5%</text>
<text x="83.3" y="150.7" transform="rotate(-90 83.3 150.7)">1</text>
<text x="86.4" y="154.5">X5R</text>
<text x="182.4" y="153.2" transform="rotate(-90 182.4 153.2)">1</text>
<text x="198.4" y="150.4" transform="rotate(-90 198.4 150.4)">2</text>
<text x="210.3" y="150.4" transform="rotate(-90 210.3 150.4)">2</text>
<text x="223" y="150.4" transform="rotate(-90 223 150.4)">2</text>
<text x="70.6" y="160.6" transform="rotate(-90 70.6 160.6)">2</text>
<text x="73.7" y="157.1">R0402</text>
<text x="83.3" y="158" transform="rotate(-90 83.3 158)">2</text>
<text x="86.4" y="157.1">10V</text>
<text x="185.5" y="159.6">1%</text>
<text x="182.4" y="165.7" transform="rotate(-90 182.4 165.7)">2</text>
<text x="185.5" y="162.1">R0402</text>
<text x="180.4" y="172.3">GND</text>
<text x="203" y="191.6">Title</text>
<text x="286.8" y="191.6">Design</text>
<text x="205.5" y="201.8">A4</text>
<text x="213.1" y="199.2">Document</text>
<text x="225.1" y="199.2">Number</text>
<text x="289.3" y="199.2">Rev</text>
<text x="203" y="206.8">Date:</text>
<text x="213.4" y="206.8">Tuesday, June 25, 2024</text>
<text x="253.8" y="206.8">Sheet</text>
<text x="266.5" y="206.8">1</text>
<text x="274.1" y="206.8">of</text>
<text x="281.7" y="206.8">6</text>
<text x="289.3" y="204.3">V1.0</text>
</g>
<g font-size="2.3" fill="#f00">
<text x="129.3" y="15.8">VBB</text>
<text x="161.3" y="13.8">+12V</text>
<text x="161.3" y="16.3">VBB</text>
<text x="183.4" y="12.2">+12V</text>
<text x="183.4" y="14.8">VBB</text>
<text x="183.4" y="17.3">3.3V</text>
<text x="161.3" y="18.9">3.3V</text>
<text x="161.3" y="21.4">VDD33</text>
<text x="161.3" y="24">+5V</text>
<text x="183.4" y="19.9">VDD33</text>
<text x="183.4" y="22.4">+5V</text>
<text x="188.5" y="47.8">+12V</text>
<text x="16" y="48.9">VBB</text>
</g>
<g font-size="2.3" fill="#f0f">
<text x="96.1" y="22.2">V2</text>
<text x="96.1" y="24.7">SMAJ60A</text>
</g>
<g font-size="2.3" fill="#004080">
<text x="67.4" y="49.4">VIN</text>
<text x="79.8" y="49.4">LX</text>
<text x="79.5" y="54.4">BS</text>
<text x="67.4" y="62.1">COMP</text>
<text x="67.4" y="64.6">EN</text>
<text x="79.7" y="62.1">FB</text>
<text x="235" y="64.6">VIN</text>
<text x="243.9" y="64.6">VOUT</text>
<text x="67.4" y="69.7">RT/CLK GNDB</text>
<text x="77.5" y="67.1">GND</text>
<text x="245.2" y="69.7">GND</text>
<text x="235" y="74.8">CE</text>
<text x="247.2" y="74.8">SS</text>
<text x="95.3" y="130.6">VIN</text>
<text x="107.8" y="130.6">LX</text>
<text x="95.3" y="135.7">GND</text>
<text x="107.5" y="135.7">BS</text>
<text x="95.3" y="140.8">EN</text>
<text x="102.2" y="140.8">FB/OUT</text>
</g>
<g font-size="2.3" fill="#800040">
<text x="241.1" y="201">01 POWER IIIN</text>
<text x="241.1" y="201">01 POWER N</text>
</g>
<text font-size="2.2" x="203" y="199.2">Size</text>
<g font-size="2.1">
<text x="122" y="60.1">FB=0.8</text>
<text x="94" y="121.1">VENH min=1.5V</text>
<text x="94" y="123.6">&gt;8V---&gt; ON</text>
<text x="63.5" y="128.7">4.5V&lt;VIN&lt;18V</text>
<text x="129.6" y="149">FB=0.6V</text>
</g>
<g font-size="1.8" fill="#000080">
<text x="268.5" y="75.3">C2822uF</text>
<text x="283.8" y="75.1">C31100nF</text>
<text x="197.4" y="81.9">C2</text>
<text x="258.4" y="82.9">C32470PF</text>
</g>
<g font-size="1.8">
<text x="200.7" y="81.9">22uF C1</text>
<text x="208.3" y="81.9">100nF</text>
<text x="287.1" y="196.7">Bron Bai</text>
</g>
<g font-size="1">
<text x="270.3" y="76.9">C0603</text>
<text x="285" y="77.6">X7R10%</text>
<text x="285.8" y="76.4">C0603</text>
<text x="199.2" y="83.5">C0603</text>
<text x="207.1" y="83.2">C0603</text>
<text x="269.8" y="79.2">10V</text>
<text x="269.8" y="78.1">X5R</text>
<text x="271.8" y="78.4">20%</text>
<text x="285.3" y="78.7">25V</text>
<text x="198.7" y="85.8">10V</text>
<text x="198.7" y="84.8">X5R</text>
<text x="200.7" y="85">20%</text>
<text x="206.3" y="84.5">X7R10%</text>
<text x="206.5" y="85.5">25V</text>
<text x="259.6" y="85.5">X7R10%</text>
<text x="259.9" y="86.5">50V</text>
<text x="260.4" y="84.2">C0603</text>
</g>
</svg>
